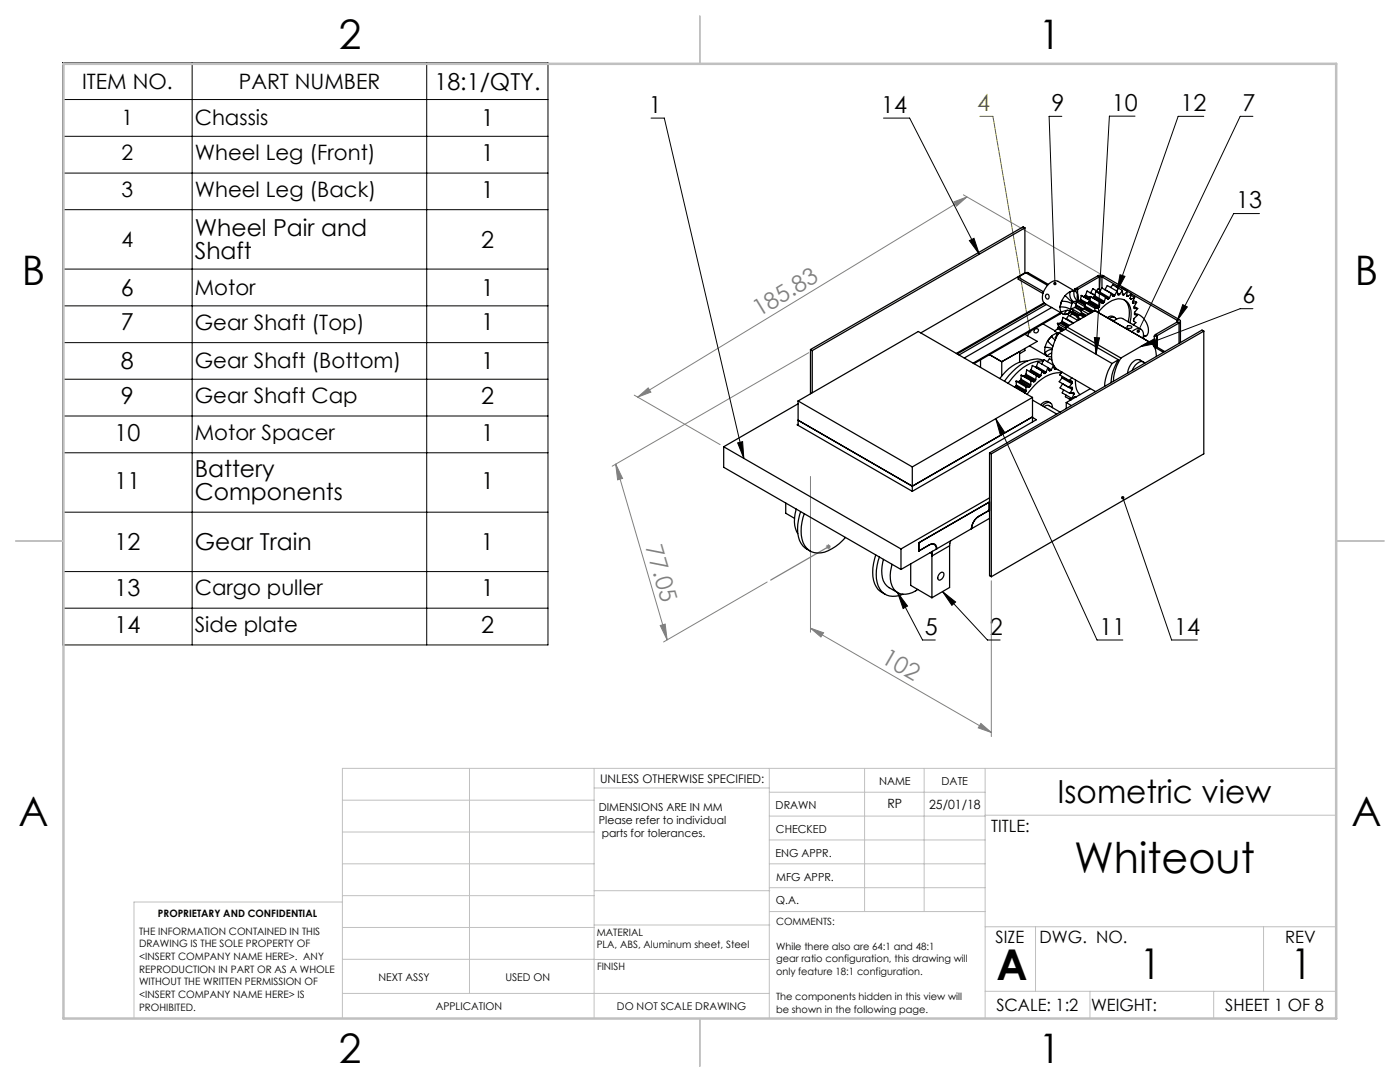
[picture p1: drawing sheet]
<svg xmlns="http://www.w3.org/2000/svg" width="279mm" height="216mm" viewBox="0 0 279 216" stroke-linecap="round" stroke-linejoin="round" font-family="sans-serif">
<g fill="none" stroke="#808080" stroke-width=".2">
<path d="M192.3 38.9l27.3 15.7M193 39.3l-65.7 39.9M190.4 40.3l2.6-1-2.1 1.8zM126.6 78.8l17.1 9.9M127.3 79.2l2.1-1.8 .5 .8zM161.4 70.4l-39.2 22.6M122.9 92.6l1.3 2.9-.9 .2zM122.9 92.6l10.2 35.1M161.7 95.1v31.1M153.1 116.1l-20.7 12M164.8 109.1h1M165 108.8l.7 .7"/>
<path d="M165.3 108.6v1M165.7 108.8l-.7 .7M197.8 115.9v31.1M131.8 124.8l1-.3 .3 3.2zM161.7 125.3l2.7 1-.6 .8zM161.7 125.3l36.1 20.9M195.8 144.4l2 1.8-2.6-1z"/>
</g>
<g fill="none" stroke="#000" stroke-width=".2">
<path d="M12.5 12.5h96.9v116.2h-96.9zM12.5 19.9h96.9M38.3 12.5v116.2M85.2 12.5v116.2M12.5 27.2h96.9M12.5 34.5h96.9M129.9 23.6h2.7l15.8 67.9M176.3 23.6h5.2l13.9 27.1M211.9 23.2h-2.5l1.1 33.4M226.5 23.2h-5.1l-2.7 47.5M240.2 23.2h-5.1l-12.2 34.9M250 23.2h-2.5l-20.3 42.9"/>
<path d="M12.5 41.8h96.9M12.5 53.7h96.9M193.5 48l.9-.4 1 3.1zM223.5 54.8l1 .3-1.6 3zM251.4 42.6h-5.2l-11.3 21.3M12.5 61h96.9M12.5 68.4h96.9M12.5 75.7h96.9M218.4 67.3l1 .1-.7 3.3zM227.6 69.2l2.9-1.6 .4 .9zM236 60.8l1 .4-2.1 2.7zM250 61.6h-2.5l-19.9 7.6"/>
<path d="M12.5 83h96.9M12.5 90.3h96.9M147.2 88.4l1-.3 .2 3.4zM198.7 83.5l1.9 2.9-1 .4zM198.7 83.5l20.2 44.2h5.2M224.1 99.3l9.7 28.4h5.2M12.5 102.2h96.9M12.5 114.1h96.9M179.1 118.3l2 2.6-.9 .5zM179.1 118.3l5 9.4h2.6M188.1 118l2.6 2.1-.7 .7zM188.1 118l9 9.7h2.5"/>
<path d="M12.5 121.4h96.9"/>
</g>
<g fill="none" stroke="#c0c0c0" stroke-width=".2">
<path d="M68.3 159.7h50.3M93.7 153.3v44.9M118.6 153.3v49.9M118.6 157.2h34.9M153.5 153.3v49.9M153.5 158.1h43.1M172.5 153.3v28.6M184.4 153.3v28.6M196.6 153.3v49.9M266.7 153.3h-198.4v49.9M68.3 178.7h50.3M68.3 172.4h50.3"/>
<path d="M68.3 166h50.3M68.3 180h-41.6v23.2M118.6 177.7h35M153.5 167.6h43.1M153.5 162.8h43.1M153.5 172.4h43.1M153.5 177.1h43.1M196.6 162.7h70.1M68.3 198.2h85.2M68.3 191.4l85.2 .1M68.3 185.1h50.3M118.6 184.6h35"/>
<path d="M153.6 181.9h43M196.6 197.8h70.1M196.6 184.9h70.1M206.7 184.9v12.9M217.5 197.8v5.4M242.2 197.8v5.4M252.2 184.9v12.9"/>
</g>
<path d="M139.7 3.2v9.5M3.1 107.9h9.6M266.7 107.9h9.5M139.7 203.2v9.6" fill="none" stroke="#c0c0c0" stroke-width=".25"/>
<path d="M12.7 12.7h254v190.5h-254z" fill="none" stroke="#c0c0c0" stroke-width=".5"/>
<path d="M195.5 23.2h2.7l7.3 43" fill="none" stroke="#808000" stroke-width=".2"/>
<path d="M165.3 109.1l-11.5 6.6" fill="none" stroke="#808080" stroke-width=".25"/>
<g fill="#808080">
<path d="M131.8 124.8l1-.3 .3 3.2zM122.9 92.6l1.3 2.9-.9 .2z"/>
<path d="M127.3 79.2l2.1-1.8 .5 .8zM190.4 40.3l2.6-1-2.1 1.8z"/>
<path d="M161.7 125.3l2.7 1-.6 .8zM195.8 144.4l2 1.8-2.6-1z"/>
</g>
<path d="M236 60.8l1 .4-2.1 2.7zM193.5 48l.9-.4 1 3.1zM223.8 99.1a.35 .35 0 0 0 .2 .5 .35 .35 0 0 0 .4-.3 .35 .35 0 0 0-.5-.3l.2 .3-.2-.3zM223.5 54.8l1 .3-1.6 3zM198.7 83.5l1.9 2.9-1 .4zM179.1 118.3l2 2.6-.9 .5zM188.1 118l2.6 2.1-.7 .7zM147.2 88.4l1-.3 .2 3.4zM227.6 69.2l2.9-1.6 .4 .9zM226.9 65.8v.5l.1 .1 .2-.3-.2 .3a.34 .34 0 0 0 .5-.4 .34 .34 0 0 0-.6-.2zM210.3 56.4a.37 .37 0 0 0 .2 .5v-.3v.3a.34 .34 0 0 0 .3-.5 .34 .34 0 0 0-.5 0zM218.4 67.3l1 .1-.7 3.3z" fill="#000"/>
<path d="M205.3 65.9a.33 .33 0 0 1 .5 .1 .33 .33 0 0 1-.2 .5l-.1-.3 .1 .3a.33 .33 0 0 1-.4-.2 .33 .33 0 0 1 .1-.4z" fill="#808000"/>
<g fill="none" stroke="#000" stroke-width=".25">
<path d="M203.2 55.3l5.1 2.9M203.2 55.3v.4l4.9 2.9M204.5 45.5l-.3-.2-42.5 24.4M204.5 45.5l-42.4 24.5M204.5 45.5v8.9M204.5 54.4l-20.7 12M204.5 54.4l.1 .1M204.7 54.4h.4l4.1 2.4M204.7 54.4l-1.5 .9M204.7 54.4l4.4 2.5M208.8 58.8a.45 .45 0 0 1 .6 .3 .45 .45 0 0 1-.4 .6l-.3-.4zM212.6 59l-.8 1.1"/>
<path d="M212.6 59l1.4 1.2M213.5 58.2l-.9 .8M213.5 58.2a1.85 1.85 0 0 0 .7 2M214.3 58.1l.4 .1 .3 .3M214.3 58.1l-.8 .1M214.3 58.1a1.85 1.85 0 0 0 .8 1.9M214.7 58.2l-3.6-2.1a2.19 2.19 0 0 0-2.5 1.5 2.34 2.34 0 0 0 0 3l3.5 2M214.7 57.6h-.2v.4M214.7 57.6l.4 .1M215 58.5l.2 1M215 58.5a1.31 1.31 0 0 0 .3 1.5M215.1 57.7l-.6 .2"/>
<path d="M215.1 57.7v.9M215.2 59.5v.3zM215.2 59.5l-.2 .1M215.3 60h-.2M215.3 60h.1M215.6 59.9l-.2 .2M215.6 59.9l.9 .6M215.7 59.7l-.1 .2M215.7 59.7l.1-.8 3.6 2.2M215.7 59.7l1.1 .7M216.4 59.2h-.2l1.3 .7M216.4 59.2l1.1 .6"/>
<path d="M216.5 59l-.1 .2M216.5 59l1 .6M216.6 58.9l-.1 .1M216.6 58.9l.4-.8 1.5 .8M216.6 58.9l1 .5M217.6 59.2l-.2 .9M217.6 59.2l1.9 1.1M217.6 59.2l.5 .2M217.7 58.4l-.1 .1M217.7 58.4l.4-.8 1.3 .8M217.7 58.4l.8 .5M218.1 59.4l1.9 1.1"/>
<path d="M218.2 59.3l-.1 .1M218.2 59.3l1.9 1.2M218.4 59.2l-.2 .1M218.4 59.2l1.9 1.1M218.5 59l-.1 .2M218.5 59l.2-.8 1.9 1.1M218.5 59l1.9 1.1M219 55.1a1.17 1.17 0 0 1 1.3 0M219 55.1l-4.3 2.5M219 55.1l.4 .1M219.4 55.2h.5M219.4 58.4l-.1 .1"/>
<path d="M219.4 55.2l-4.3 2.5M219.4 58.4l1.9 1.1M219.4 55.2v2.6M219.5 58.3l-.1 .1M219.5 58.3l.4-.9 2.6 1.5M219.5 58.3l1.9 1.1M219.6 57.9l-.5-.3-.3 .4M219.9 55.2l3.1 1.8M219.9 55.2v2.3M220.3 55.1l15 8.6M220.3 55.1l-.4 .1M220.5 57.8l.5-.8 1.9 1.1"/>
<path d="M220.6 59.3l.6 .4M220.6 59.3l-.2 .8M220.8 59.5l.4 .2M221.3 59.5l-.1 .2M221.4 59.4l-.1 .1M221.7 57.4l.4-.6 1.9 1.2M221.9 58.8l.5 .3M222 59l.2 .1M222.2 59.1l-.4-.5-.4 .8M222.4 59.1h-.2M222.5 58.9l-.1 .2M222.8 57.3l.2-.3 2 1.1"/>
<path d="M222.9 58.1l-.4 .8M222.9 58.1l.2 .7M223 58.5l.4 .2M223.1 58.6l.2 .2M223.1 58.8h.1M223.2 58.8h.1M223.4 58.7l-.1 .1M223.8 57.5l2 1.1M224 58.7l.1 .1M224 58l-.6 .7M224 58v.7M224 58.7l.2 .1"/>
<path d="M224 58.6l.4 .2M224 58.8h.1M224.1 58.8h.1M224.3 59.8a4.2 4.2 0 0 1 .8 4.4M224.4 58.8h-.2M224.9 58.9v.2M224.9 58.9l.2 .2M224.9 59.1h.2M224.9 59.1h.1M225 58.1l-.6 .7M225 58.1l-.1 .8M225.6 59.6l.2 .1"/>
<path d="M225.7 58.9l.7 .4M225.8 58.6l9.1 5.3M225.8 58.6l-.2 1M225.8 58.6l-.7 .5M226.2 59.9l.6 .4M226.4 59.3l-.4 1 .2 .2M226.4 59.3l-.6 .4M161.7 69.7v8.9M161.7 69.7l.4 .3M162.1 70v8.4M195.7 71.8v1.5M197.5 70.8l-3.1 1.8"/>
<path d="M197.5 70.8l2.4 1.4M199.9 72.2l3.6-2v2.1M199.9 72.2v2.8M202.6 77.2v.1M202.6 77.2l2 1.2M202.8 77l-.2 .2M202.8 76.1v.7M202.8 76.1l1.9 1.1M202.8 76.1h.6M202.8 77l1.9 1.1M202.8 76.8v.2M202.8 76.8l2 1.2"/>
<path d="M203.4 76.1l1.9 1.2M203.5 76.1h-.1M203.5 76.1l2 1.1M203.7 75.8l-.2 .3M203.7 75.8l1.9 1.2M203.8 75.7l-.1 .1M203.8 75.7l1.9 1.1M203.8 74.9v.8M203.8 74.9l1.9 1.1M203.8 74.9l.5 .2M204.3 75.1l2 1.1M204.5 75l-.2 .1"/>
<path d="M204.5 75l1.9 1.1M204.5 69.5v.5l-1 .6M204.5 66.7l2.5 1.4-7.1 4.1M204.6 78.4h-.1M204.6 74.9l-.1 .1M204.6 74.9l2 1.1M204.7 78.1l-.1 .3M204.7 77.2l.1 .8M204.7 77.2l.6 .1M204.8 74.7l-.2 .2M204.8 74.7l1.9 1.1M204.8 74.7l.1-.9 1.9 1.1"/>
<path d="M204.8 78l-.1 .1M205 72.1a6.3 6.3 0 0 0-4.9 2.8l-.6 .6M205.4 66.2l-.3 .8M205.5 77.2l-.2 .1M205.5 69l3.5 2.1M205.5 74.1h.1M205.5 74.1l1.9 1.1M205.6 77l-.1 .2M205.7 74l-.2 .1M205.7 74l1.9 1.1M205.7 76.8l-.1 .2M205.7 76v.8"/>
<path d="M205.7 76l.6 .2M205.8 73.8l-.1 .2M205.8 73.8l1.9 1.1M205.8 73.8l.2-.9 2 1.1M206.1 79.3v4.9M206.1 79.3l-22.8-13.2-24 13.9M206.1 79.3l-24 13.9M206.1 79.8l4.8 2.8M206.4 76.1l-.1 .1M206.6 76l-.2 .1M206.7 75.8l-.1 .2M206.8 74.9l.6 .3"/>
<path d="M206.8 73.1l-.1 .2 1.9 1.1M206.8 74.9l-.1 .9M206.8 73.1l2 1.2M206.8 73.1l.4-.9 1.9 1.1M207.6 75.1l-.2 .1M207.7 74.9l-.1 .2M207.9 72.6l.4-.8 2 1.1M208 74l.5 .5M208 74l-.3 .9M208.1 64.6l2.4 1.4M208.2 72.1a6.8 6.8 0 0 0-5.5 2.5l-1.5 1.9M208.2 71.9a5.5 5.5 0 0 0-5.5 1.6l-1.4 1.4-.8 1.2"/>
<path d="M208.2 74.4l.3 .1M208.4 60.4l-17.5 10.1M208.5 60.5l-17.5 10.1M208.6 69.3l1.4 .2M208.6 69.3v1.1M208.6 70.4l.4 .6M208.6 74.4l-.1 .1M208.8 74.3l-.2 .1M208.8 60.7l-17.4 10.1M209 71l.8 .2M209.1 68l-.5 1.3M209.1 68l1 1"/>
<path d="M209.1 73.3l.4 .7M209.1 73.3l-.3 1M209.1 73.4l.7 .4M209.3 73.7l.4 .2M209.4 73.9l.1 .1M209.7 73.9l-.2 .1M209.8 73.8l-.1 .1M209.9 67.1l-.8 .9M209.9 67.1l.7 .7M209.9 70.4l-.9 .6M209.9 71.8l-.5-.3-.4 .7M209.9 61.3l-17.5 10.1"/>
<path d="M210 69.7l-.7 .2-.7 .5M210.3 72.9l-.5 .9M210.3 72.9l.1 .7M210.4 73.2l.2 .1M210.4 73.4l.3 .2M210.4 73.6h.1M210.7 73.6h-.2M210.8 73.6h-.1M210.8 66.5l-.9 .6M210.8 66.5l.1 .3M211 64.5l.2 .6M211 64.5l1.7 1"/>
<path d="M211 66.6l-.4 .8 .1 .1M211 66.6l.2 .1M211.1 66.4h.1M211.1 66.4l-.1 .2M211.1 66.5h-.3M211.1 65.6l-.6 .5 .7 .4-.1-.1M211.1 65.6l.8 .5M211.2 65.4l-.1 .2M211.2 65.4l.9 .6M211.2 65.1v.1M211.2 65.2v.2M211.2 65.1l1.2 .7"/>
<path d="M211.2 65.2l1.1 .6M211.3 66.4a7.2 7.2 0 0 0-1 6.4l.8 1 7.6 4.3M211.3 66.4l10.6 6.1M211.6 61.3a3.4 3.4 0 0 1 2 .4M211.6 61.3l.1 1M211.6 64.5h-.6M211.6 64.5l1.3 .7M211.6 62.4v.2l-14.1 8.2M211.6 62.4l-17.4 10.1M211.7 64.4l-.1 .1M211.7 62.3l.4 .4h.3M211.7 64.4l1.3 .8"/>
<path d="M211.8 74.4a6.6 6.6 0 0 0-5.2 2.4l-1.6 1.9M211.8 60.1a3.4 3.4 0 0 1 2.1 .5M211.8 60.1l-.2 1.2M211.9 64.2l-.2 .2M211.9 64.2l1.3 .8M211.9 64.1v.1M211.9 64.1l.2-.8 2 1.2M211.9 75.4l2 1.2M211.9 75.4l-.5 .8 1.9 1.1M211.9 64.1l1.5 .8M212 74.3l-.5 .5 1.9 1.1M212 75.1v.2"/>
<path d="M212 75.3l-.1 .1M212 75.3l2 1.1M212.1 76.6h.1M212.1 76.6l1.9 1.1M212.1 76.6l-.5 .8 1.9 1.1M212.3 77.8l-.3 .6 1.9 1.1M212.6 65.7l10.6 6.1M212.6 65.7l-1.3 .7M212.7 78.8l-.1 .4 1.1 .6-.3-.2M212.8 63.6v.1M212.8 63.6l.5-.7 1.8 1.1M212.8 63.6l1.4 .9"/>
<path d="M212.9 65.2l10.8 6.2M212.9 65.2l-.3 .5M213.1 61.9l-.3 .2-.4 .6M213.2 62.6l-.8 .1M213.2 62.6l.6-.4v.6M213.3 77.3l.7 .1M213.4 75.9l.6 .3M213.4 79.6h.1M213.5 62l-.3 .6M213.5 62.1a1.22 1.22 0 0 0-1.2 0l-.6 .2M213.5 62.1l.6 .3M213.6 77.3l.4 .2"/>
<path d="M213.6 61.7l-.1 .4M213.6 76l.4 .2M213.9 78.4l.4 .3M213.9 61.6l1.8 1.1M213.9 61.6l.2 .5M213.9 76.6l-.6 .7M213.9 77.3l.1 .1M213.9 75.4l-.5 .5M213.9 60.6l-.3 1.1M214 76.4l-.1 .2M214 76.2v.2M214 62.7l-.5 .3"/>
<path d="M214 62.7l.9 .5M214 77.4v.1M214 77.7l-.5 .8M214 60.2l.8 .5M214 60.2l-.1 .4M214 77.5v.2M214 78.4l.3 .1M214.1 62.5l-.1 .2M214.1 64.5v.1M214.1 64.5h.1M214.1 62.5l1 .6M214.1 62.1v.2"/>
<path d="M214.1 62.3v.2M214.1 62.1l1.4 .8M214.1 62.3l1.3 .7M214.2 78.3v.1M214.2 78.3l-.7 .2M214.2 78.4l.1 .1M214.2 60.2h-.2M214.3 78.5v.2M214.3 78.7l-.4 .8M214.5 79.2l.1 .1M214.5 61.3l-.6 .3M214.5 61.3l1.2 .8"/>
<path d="M214.6 79.2h.1M214.6 79.2l-.7 .3M214.6 61.2l-.1 .1M214.6 75.8a3.4 3.4 0 0 0 .9 2.9M214.6 61.2l1.1 .6M214.7 79.1v.1M214.7 79.2h.1M214.7 60.1l1.9 1.1M214.7 60.1l.1 .8M214.7 60.1h.6M214.8 61l-.2 .2M214.8 61l1.1 .7"/>
<path d="M214.8 60.9v.1M214.8 60.9l1.3 .7M214.9 63.2l.8 .4M214.9 63.2l.3 .5M215.1 60l-.9 .2M215.2 63.7l.1 .2M215.2 63.7l.2 .1M215.3 60.1l1.3 .8M215.4 60.1h-.1M215.4 60.1l1.2 .6M215.6 62.9l-.7 .3M215.6 62.9l.7 .4"/>
<path d="M215.7 61.7l1.6 1M215.7 61.7l.1 .7M215.7 62.7l-.1 .2M215.7 62.7l.7 .5M215.8 62.5l-.1 .2M215.8 62.5l.9 .5M215.8 62.4v.1M215.8 62.4l1.1 .5M216.3 61.6l-.6 .1M216.3 61.6l1.4 .8M216.4 61.5l-.1 .1M216.4 61.5l1.5 .8"/>
<path d="M216.5 61.3l-.1 .2M216.5 60.4l2 1.1M216.5 60.4h.6M216.5 60.4l.1 .7M216.5 61.3l1.6 .9M216.6 61.1l-.1 .2M216.6 61.1l1.7 1M217.1 60.4l2 1.1M217.2 60.3l-.1 .1M217.2 60.3l2 1.2M217.4 60.1l-.2 .2M217.4 60.1l2 1.2"/>
<path d="M217.6 77.5l-4.8 2.8M218.5 61.5v.5M218.5 61.5h.6M218.5 62l11 6.3M218.5 62l10.8 6.2M218.5 62l-5.6 3.2M219.2 61.5h-.1M219.2 62.3a5.6 5.6 0 0 1 4.5-2.6 2.49 2.49 0 0 1 2 2.9l-.2 1.8M219.4 61.3l-.2 .2M219.4 61.1v.2M219.5 60.3l-.1 .8M219.5 60.3l.5 .2"/>
<path d="M220.1 60.5h-.1M220.3 60.3l-.2 .2M220.4 60.1l-.1 .2M221.3 63.6a.93 .93 0 0 1 1.5 .1M221.8 63.9l.5 .1M221.9 72.5a9.1 9.1 0 0 0-1.4 4.6M222.2 64.1l.2-.1a1.66 1.66 0 0 1 1.6-.4l3.7 2.1M222.5 63.4a1.07 1.07 0 0 0-1.5 0M223.2 71.8l-.4 .7a8.8 8.8 0 0 0-1.1 3.9M223.2 71.8l-1.3 .7M223.7 71.4a9 9 0 0 0-1.5 4.7M225 65.1a.46 .46 0 0 1 .5-.1 .46 .46 0 0 1 .3 .4 .55 .55 0 0 1-.9-.2z"/>
<path d="M225.8 66.2l.2-.1a1.23 1.23 0 0 1 1.2-.5 1.23 1.23 0 0 1 1 .8l-.1 1.1M226.1 60.5h.1M226.2 64.7l.1 .2M226.4 61.2l.6 .4M226.4 61.5v.1M226.4 62.6l.6 .3M226.4 62.8h.1M226.4 61.6h.6M226.4 62.8l.6 .1M226.5 62.6a3.3 3.3 0 0 1 2.5 4.1 .84 .84 0 0 1-.8 .5M226.8 60.3l-.5 .9 .1 .4M226.8 60.3l-.6 .2"/>
<path d="M227 62.9l-.7 .7-.1 .5 .5 .3-.6 .4M227 61.6l-.6 .8v.4M228.2 66.9l.6 .1M228.2 72.2a1.55 1.55 0 0 0-2.6 .6l-.4 .9-.1 .7M228.5 72.5a.91 .91 0 0 0-1.6 0l-.6 .7-.3 .7M229.3 68.2a2.93 2.93 0 0 1 1.5 3M229.3 68.2l-5.6 3.2M230.4 67.1v2.1l.2-.1M230.4 67.1h.5M230.4 69.3l1.8 1M230.6 69.1l1.9 1.1M230.6 66.7l-.2 .4"/>
<path d="M230.6 69.1h.1M230.6 66.7l.4 .3M230.9 68.7h-.5l.2 .4M230.9 68.7l.1 .2-.4 .2M230.9 67.1v1.6M231 67l-.1 .1M231 67v2.3M234.9 63.9l.2 .1-.2 .2M234.9 64.2l.4 .3M234.9 64.2l-4.3 2.5M234.9 63.9v.3M235.3 63.7a.36 .36 0 0 1 .3 .4 .36 .36 0 0 1-.3 .4"/>
<path d="M235.3 64.5l-4.3 2.5M235.3 63.7l-.4 .2M235.3 64.5v4M235.6 64.1v4.3M240.2 66.1l-42.4 24.5M240.2 66.1v24.5l-42.4 24.5M240.2 66.1l-.3-.2-42.4 24.5M144.4 89.1l35.4 20.4M144.4 89.1v4.1l35.4 20.4M159.3 80v4.9M159.3 80l22.8 13.2M159.3 80.6l-14.9 8.5"/>
<path d="M159.3 84.7l-.2 .1 23 13.2M182.1 93.2v4.8M197.5 90.4l.3 .2M197.5 90.4v24.5l.3 .2M197.5 99.3l-17.7 10.2M197.8 90.6v24.5M206.1 83.2l-24 13.8-22.8-13.1M206.1 83.3l.7 .4-24.7 14.3M208 81a1.24 1.24 0 0 1 1.9-.4l.1 .8M209.3 80.9l2.3 1.3M209.4 81a.8 .8 0 0 0-1 .2M209.6 80.4a1.3 1.3 0 0 0-1.9 .4"/>
<path d="M212.8 80.3l1 .6M212.8 80.3v1.2M156.8 100.4v2l1.8 1M158.9 101.6a6.1 6.1 0 0 0 .3 4.9M159.8 102.1a7.9 7.9 0 0 0 .1 6.3 4 4 0 0 0 1.8 1.6M160.5 102.5a7.8 7.8 0 0 0 .1 6.4 3.5 3.5 0 0 0 4.7 1 10 10 0 0 0 3.4-2.7M174.8 110.7a7.9 7.9 0 0 0 .1 6.4 4 4 0 0 0 1.8 1.5M175.5 111.2a7.8 7.8 0 0 0 .1 6.3 3.4 3.4 0 0 0 4.6 1.1M176.3 111.6a5.5 5.5 0 0 0 .7 5.3l2.1 1.4M178 112.6a5.5 5.5 0 0 0 .6 5.3 3.5 3.5 0 0 0 4.6-.3M179.8 109.5v4.1M181.8 112.5v4.3l4.2 2.5"/>
<path d="M183.3 109.9h.1M185.6 110.3l.4 .2M186 110.5h.1M186 110.9v8.4M186 110.5v.4M186.1 110l-.1 .5M186.2 108.5l.2 .2M186.9 109.5h.1M187 109.5a.88 .88 0 0 0-.5-.9 .88 .88 0 0 0-1 .1l-2.1 1.2M187 109.5l6.9-4a3.2 3.2 0 0 1 1.4-2.4l2.1-1.3v-1.6l-14 8.1v1.6M187.5 114.4l.5-.2h.2a.99 .99 0 0 1-.9 1.5 .86 .86 0 0 1 .2-1.3zM189.5 108.9l-3.5 2"/>
<path d="M189.5 108.9v8.3l-3.5 2.1M189.7 107.9l-.2 1M193.9 105.4v.1M197.4 101.7l.1 .1-2.1 1.2a3.1 3.1 0 0 0-1.5 2.5M197.5 100.2l-14.2 8.1v1.7l2.2-1.3a.88 .88 0 0 1 1 0 .88 .88 0 0 1 .4 .9l-7.1 4M197.5 103.4l-3.6 2.1"/>
<circle cx="206.8" cy="66" r=".45"/>
</g>
<g font-size="8.5">
<text x="214.3" y="174.2">Whiteout</text>
<text x="198.9" y="195.5">A</text>
<text x="227.5" y="195.4">1</text>
<text x="257.6" y="195.4">1</text>
</g>
<g font-size="8.1">
<text x="67.6" y="9.7">2</text>
<text x="207.3" y="9.7">1</text>
<text x="4.4" y="57">B</text>
<text x="270.4" y="57">B</text>
<text x="3.7" y="164.9">A</text>
<text x="269.7" y="164.9">A</text>
<text x="67.6" y="212.2">2</text>
<text x="207.3" y="212.2">1</text>
</g>
<text font-size="6.3" x="211" y="160.2">Isometric view</text>
<g font-size="4.7">
<text x="86.7" y="17.9">18:1/QTY.</text>
<text x="129.5" y="22.5">1</text>
<text x="175.8" y="22.5">14</text>
<text x="209.9" y="22.2">9</text>
<text x="221.9" y="22.1">10</text>
<text x="235.6" y="22.2">12</text>
<text x="248" y="22.2">7</text>
<text x="96" y="25.2">1</text>
<text x="96" y="32.1">1</text>
<text x="96" y="39.4">1</text>
<text x="246.7" y="41.5">13</text>
<text x="38.9" y="47.2">Wheel Pair and</text>
<text x="38.9" y="51.7">Shaft</text>
<text x="96" y="49.4">2</text>
<text x="24.1" y="59">6</text>
<text x="96" y="59">1</text>
<text x="24.1" y="65.9">7</text>
<text x="96" y="65.9">1</text>
<text x="248" y="60.5">6</text>
<text x="24.1" y="73.7">8</text>
<text x="96" y="73.7">1</text>
<text x="24.1" y="80.6">9</text>
<text x="96" y="80.6">2</text>
<text x="22.8" y="87.9">10</text>
<text x="96" y="87.9">1</text>
<text x="38.9" y="95.2">Battery</text>
<text x="22.8" y="97.5">11</text>
<text x="38.9" y="99.8">Components</text>
<text x="96" y="97.5">1</text>
<text x="22.8" y="109.8">12</text>
<text x="38.9" y="109.8">Gear Train</text>
<text x="96" y="109.8">1</text>
<text x="22.8" y="118.9">13</text>
<text x="96" y="118.9">1</text>
<text x="22.8" y="126.3">14</text>
<text x="96" y="126.3">2</text>
<text x="184.6" y="126.7">5</text>
<text x="197.6" y="126.7">2</text>
<text x="219.4" y="126.7">11</text>
<text x="234.3" y="126.7">14</text>
</g>
<text font-size="4.7" fill="#808000" x="195" y="22.2">4</text>
<g font-size="4.7" fill="#808080">
<text x="151.5" y="63.3" transform="rotate(-31 151.5 63.3)">185.83</text>
<text x="128.8" y="109.2" transform="rotate(74 128.8 109.2)">77.05</text>
<text x="175.7" y="132.2" transform="rotate(30 175.7 132.2)">102</text>
</g>
<g font-size="4.2">
<text x="16.4" y="17.7">ITEM NO.</text>
<text x="47.7" y="17.7">PART NUMBER</text>
<text x="24.3" y="25">1</text>
<text x="38.9" y="25">Chassis</text>
<text x="24.3" y="32">2</text>
<text x="38.9" y="32">Wheel Leg (Front)</text>
<text x="24.3" y="39.3">3</text>
<text x="38.9" y="39.3">Wheel Leg (Back)</text>
<text x="24.3" y="49.3">4</text>
<text x="38.9" y="58.9">Motor</text>
<text x="38.9" y="65.8">Gear Shaft (Top)</text>
<text x="38.9" y="73.5">Gear Shaft (Bottom)</text>
<text x="38.9" y="80.5">Gear Shaft Cap</text>
<text x="38.9" y="87.8">Motor Spacer</text>
<text x="38.9" y="118.8">Cargo puller</text>
<text x="38.9" y="126.1">Side plate</text>
</g>
<g font-size="3.4">
<text x="197.8" y="166">TITLE:</text>
<text x="198.7" y="188.1">SIZE</text>
<text x="207.5" y="188.1">DWG. NO.</text>
<text x="256.5" y="188.2">REV</text>
<text x="198.8" y="201.7">SCALE: 1:2</text>
<text x="217.7" y="201.8">WEIGHT:</text>
<text x="244.5" y="201.7">SHEET 1 OF 8</text>
</g>
<g font-size="2.5">
<text x="177.1" y="161.3">RP</text>
<text x="185.4" y="161.4">25/01/18</text>
</g>
<text font-size="2.4" x="119.8" y="156.2">UNLESS OTHERWISE SPECIFIED:</text>
<g font-size="2.2">
<text x="119.5" y="161.8">DIMENSIONS ARE IN MM</text>
<text x="154.8" y="161.4">DRAWN</text>
<text x="175.4" y="156.6">NAME</text>
<text x="187.9" y="156.7">DATE</text>
<text x="119.5" y="164.4">Please refer to individual</text>
<text x="120.1" y="167.1">parts for tolerances.</text>
<text x="154.9" y="166.3">CHECKED</text>
<text x="154.8" y="171">ENG APPR.</text>
<text x="154.9" y="175.7">MFG APPR.</text>
<text x="154.9" y="180.4">Q.A.</text>
</g>
<g font-size="2.1">
<text x="75.5" y="195.7">NEXT ASSY</text>
<text x="100.9" y="195.7">USED ON</text>
<text x="86.9" y="201.5">APPLICATION</text>
<text x="123.1" y="201.6">DO NOT SCALE DRAWING</text>
</g>
<g font-size="2">
<text x="31.5" y="182.9">PROPRIETARY AND CONFIDENTIAL</text>
<text x="154.9" y="184.5">COMMENTS:</text>
<text x="27.8" y="186.5">THE INFORMATION CONTAINED IN THIS</text>
<text x="27.8" y="189">DRAWING IS THE SOLE PROPERTY OF</text>
<text x="27.8" y="191.6">&lt;INSERT COMPANY NAME HERE&gt;. ANY</text>
<text x="119.1" y="186.7">MATERIAL</text>
<text x="119.1" y="189.2">PLA, ABS, Aluminum sheet, Steel</text>
<text x="154.9" y="189.5">While there also are 64:1 and 48:1</text>
<text x="27.8" y="194.1">REPRODUCTION IN PART OR AS A WHOLE</text>
<text x="27.8" y="196.6">WITHOUT THE WRITTEN PERMISSION OF</text>
<text x="119.1" y="193.5">FINISH</text>
<text x="154.9" y="192">gear ratio configuration, this drawing will</text>
<text x="154.9" y="194.5">only feature 18:1 configuration.</text>
<text x="27.8" y="199.1">&lt;INSERT COMPANY NAME HERE&gt; IS</text>
<text x="27.8" y="201.7">PROHIBITED.</text>
<text x="154.9" y="199.5">The components hidden in this view will</text>
<text x="154.9" y="202">be shown in the following page.</text>
</g>
</svg>
